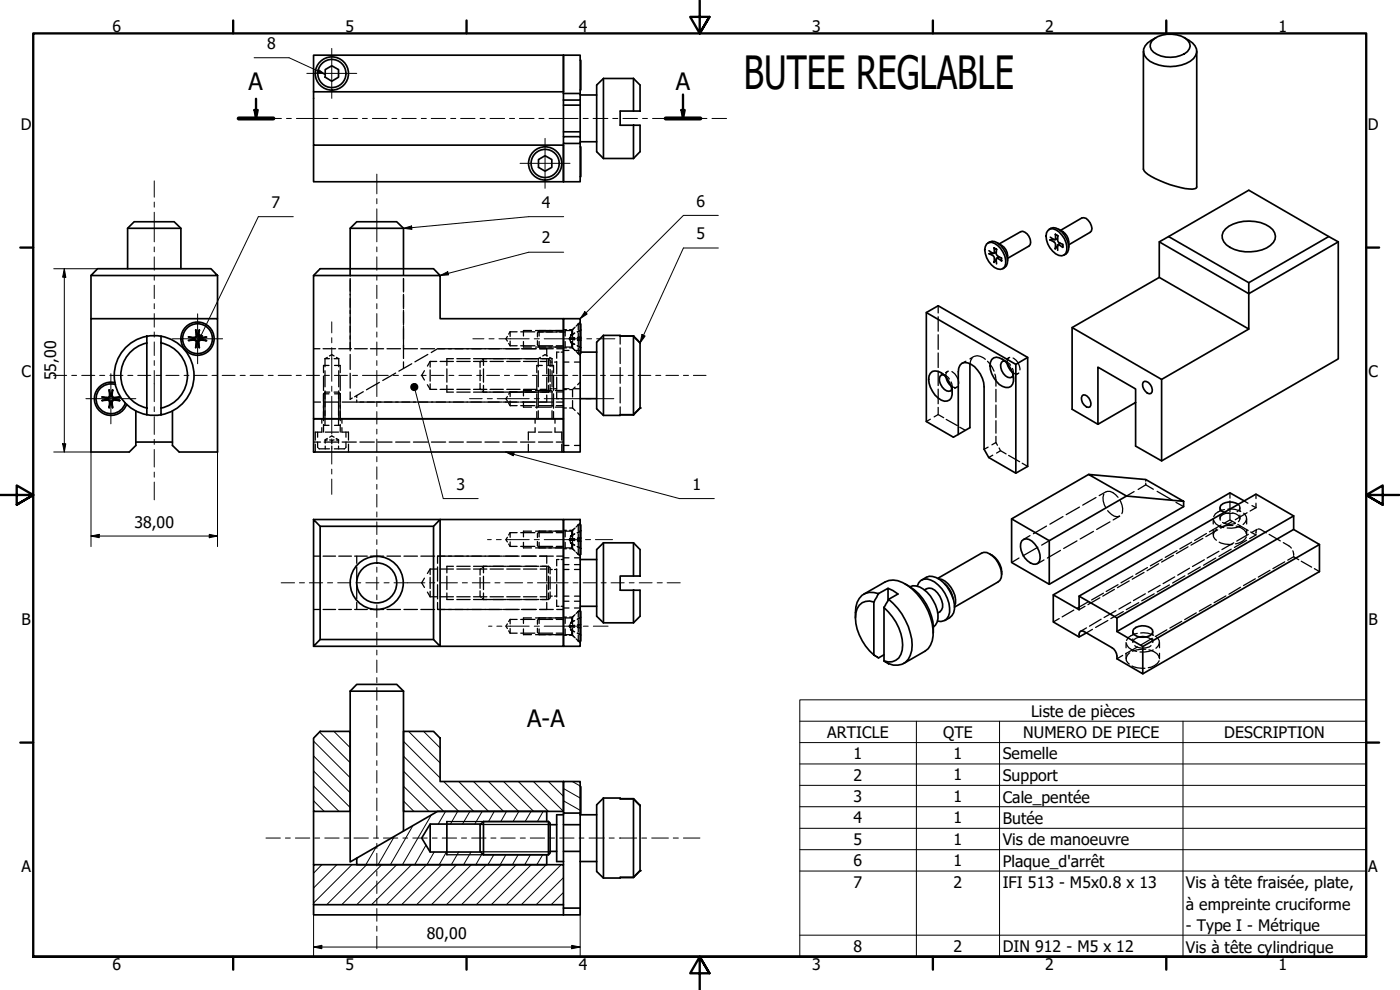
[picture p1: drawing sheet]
<svg xmlns="http://www.w3.org/2000/svg" width="420mm" height="297mm" viewBox="0 0 420 297" stroke-linecap="round" stroke-linejoin="round" font-family="sans-serif">
<!-- layer: Hatch (ISO) -->
<g fill="none" stroke="#000" stroke-width=".3">
<path d="M95.9 219.6l9.2 9.2M100.2 219.4l4.9 4.9M104.7 219.4l.4 .5M122.6 219.4l9.5 9.5M127.1 219.4l5 5M94.1 235.8l7.6 7.6M94.1 231.3l11 11M94.1 226.8l11 11.1M94.1 222.4l11 10.9M121.1 235.9l7.6 7.5M121.1 231.4l12.1 12M121.1 226.9l16.6 16.5"/>
<path d="M121.1 222.4l11 11M133.2 234.5l9 8.9M137.7 234.5l8.9 8.9M142.1 234.5l9 8.9M146.6 234.5l9 8.9M151.1 234.5l9 8.9M155.6 234.5l9 8.9M160.1 234.5l9 8.9M164.6 234.5l4.5 4.4M169.1 234.5h.1M169.1 236.6l5 2.8M171.8 234.5l2.3 1.3"/>
<path d="M94.1 240.3l3.2 3.1M96.6 259.4l-2.5 2.6M101.1 259.4l-7 7M105.6 259.4l-11.5 11.5M107.4 257.3l-.3 .5M110 259.4l-12 12M112.9 254.1l-3.1 5.3M114.6 259.4l-12 12M118.4 250.9l-4.9 8.5M119.1 259.4l-12 12M121.1 240.3l3.1 3.1M123.5 259.4l-12 12"/>
<path d="M123.9 247.8l-6.7 11.6M127.8 253.6l-3.3 5.8M128 259.4l-12 12M129.4 244.6l-8.6 14.8M130.3 255.6l-2.2 3.8M132.5 259.4l-12 12M133.7 243.4l-2.2 3.9M134 255.6l-2.2 3.8M137 259.4l-12 12M137.4 243.4l-2.2 3.9M137.7 255.6l-2.3 3.8M141 243.4l-2.2 3.9"/>
<path d="M141.4 255.6l-2.3 3.8M141.5 259.4l-12 12M144.7 243.4l-2.2 3.9M144.7 256.1l-1.9 3.3M146 259.4l-12 12M148.2 256.5l-1.8 2.9M148.3 243.4l-1.7 3.1M150.5 259.4l-12 12M151.8 256.5l-1.7 2.9M152 243.4l-1.7 3.1M154.9 259.4l-12 12M155.5 256.5l-1.7 2.9"/>
<path d="M155.7 243.4l-1.7 3.1M159.2 256.5l-1.7 2.9M159.4 243.4l-1.8 3.1M159.4 259.4l-12 12M162.9 256.5l-1.8 2.9M163 243.4l-1.7 3.1M164 259.4l-12 12M168.4 259.4l-11.9 12M169.1 243.9l.1 .1M169.1 240.3l5 2.8M169.1 267.8l-3.7 3.6M169.1 263.3l-8.2 8.1"/>
</g>
<!-- layer: Hidden (ISO) -->
<g fill="none" stroke="#000" stroke-width=".38">
<path d="M105.1 80.6v2.3M105.1 83.6v21.7M121.1 80.6v2.1M121.1 83.6v4M121.1 88.3v4.3M121.1 93.1v4.5M121.1 97.9v4.7M153.1 99.6v1.4M153.1 99.6l-.4 .7M153.1 99.6h2.1M156.3 99.6h4.2M159.5 99.2h-2.4v1.6"/>
<path d="M160.7 99.2h8.4M161.4 99.6h1.7M161.5 99.6l-.2 .3v1.2M161.6 99.6h4.3M161.6 99.4l.2-.2v1.6M163.9 99.6h3.2M166.9 99.6h2.2M168 99.6h1.6M169.1 98.9h.9M170.9 98.9h.9M171.6 99.2h-2v1.6M171.6 99.2v1.6"/>
<path d="M171.8 98.9v2.2M172.2 98.5l-.6 .7M172.3 100l-.9 .4-.2 .5 .2-.4M172.5 99.9l-.9 .5M172.5 100l-.9 .4M172.6 98.2l-.8 .7M173.5 99.9v3.5M173.7 97.2h-.2v1.8M173.9 97.2h.2M174.1 96.6l-1.2 1.2M174.2 99.1l-1 .5M174.2 99v.1"/>
<path d="M174.2 99.1l-.9 .5M174.2 99h.1M174.3 98.9l-.1 .1M281.6 91.7v2.2M281.6 95v4.4M94.1 104.6h1.9M97 104.6h3.7M97.1 112.8v4.3M97.1 118.2v8M97.1 118.2h1.6M97.3 118l-.2 .2M97.5 107.6h1.4"/>
<path d="M97.5 107.6v2.4M97.5 111.2v4.9M97.5 117.3v10.3M98.2 107.2l-.7 .4M98.7 109.7h-1.6v2.1M98.9 106.8l.7-.4 .7 .4M98.9 117.7h-1.3l-.2 .1M100.3 117.7h1.3l.2 .1M100.3 107.6h1.4M100.4 109.7h1.7v2.1M100.4 118.2h1.7M101 107.2l.7 .4"/>
<path d="M101.6 117.7v2M101.7 107.6v2.4M101.7 111.2v4.9M101.7 117.3v4.7M101.7 104.6h3.8M101.9 118l.2 .2M102.1 112.8v4.3M102.1 118.2v8M105.1 106.3v4.6M105.1 112v4.4M105.1 117.6v2.2l.6-.4M106.4 104.6h3.8"/>
<path d="M107.1 118.7l-.7 .3M109 117.5l-1.9 1.2v.6M111.2 104.6h3.9M113.9 114.7l-3.9 2.3M116.1 104.6h4.1M118.7 111.9l-3.8 2.3M121.1 102.7v4.9M121.1 108.6v1.9M121.2 104.6h4.1M123.6 109.1l-3.9 2.3M126.3 104.6h4.1M127.4 111.2l-.8 1.4 .8 1.4"/>
<path d="M128.3 115.4l.8 1.4M128.4 106.3l-3.9 2.3M129.1 108.4v1.8M129.1 111v3.3M129.1 115.2v1.6M129.1 108.4l-.8 1.4M129.1 108.4h2M129.1 116.8h2M131.4 104.6h19.3M132.1 108.4h4M132.1 116.8h4M133.5 104.6h-2.2l-1.9 1.2"/>
<path d="M134.1 115.6v2.1h2M134.1 110.7v4M136.1 107.6h-2v2.1M137.1 107.6h4M137.1 108.4h4M137.1 116.8h4M137.1 117.7h4M142.1 107.6h9.8M142.1 108.4h4M142.1 116.8h4M142.1 117.7h9.8M144.1 111v3.2"/>
<path d="M144.1 115v1.6l.3 .4M144.4 108.3l-.3 .3v1.6M144.8 108l.3-.4v2.1M145.1 110.7v4M145.1 115.6v2.1l-.3-.4M147.1 108.4h4M147.1 116.8h4M151 104.6h4.8M152.1 107.6h4.7M152.1 108.4h4M152.1 116.8h4M152.1 117.7h4.7"/>
<path d="M152.3 101l-.5 .6 .5 .7M152.3 119l-.5 .6 .5 .7M152.7 103l.4 .7M153.1 102.3v1.4M153.1 117.6v1.4M153.1 103.7h2.1M153.1 117.6l-.4 .7M153.1 117.6h2.1M156.3 103.7h4.2M156.3 117.6h4.2M156.5 104.6h4.5M157.1 107.6h4.6"/>
<path d="M157.1 102.5v1.6h2.4M157.1 108.4h4M157.1 116.8h4M157.1 117.7h4.6M159.5 117.1h-2.4v1.7M160.7 104.1h8.4M160.7 117.1h4.8M161.1 112.8v4.3M161.1 118.2v4.3M161.3 102.2v1.2l.2 .3M161.5 111.2v4.9M161.5 117.3v4.7"/>
<path d="M161.6 103.7h4.3M161.6 117.6h4.3M161.8 102.5v1.6l-.2-.2M161.9 104.6h2.2v2.2M162 104.6h4.1M162.1 107.6h2.9M162.1 108.4h2M162.1 116.8h2M162.1 117.7h2.5M162.2 107.2l-.7 .4v2.4M162.8 109.7h-1.7v2.1M162.9 106.8l.7-.4 .7 .4"/>
<path d="M164.1 118.5v2.1h-2.1M164.1 107.9v4.2M164.1 113.2v4.3M164.4 109.7h1.7v2.1M164.6 110.7v4M164.6 115.6v2.1M164.8 107.8l-.2-.2v2.1M164.8 117.5l-.2 .2M164.9 108l.2 .1v1.9M165 107.2l.7 .4M165.1 110.9v3.6M165.1 115.4v1.7l-.2 .2"/>
<path d="M165.1 108.6h.6M165.1 116.6h.6M165.3 107.6h.4M165.7 107.6v2.4M165.7 111.2v4.9M165.7 117.3v4.7M166.1 112.8v4.3M166.1 118.2v4.3M166.4 108.6h.7M166.4 116.6h.7M166.7 117.1h2.4M166.9 103.7h2.2"/>
<path d="M166.9 117.6h2.2M167.1 104.6h2M167.1 108.4v3.8M167.1 113.1v3.7M167.1 117.8v1.8h.7M167.8 105.6h-.7v1.9M168.4 105.6h.7M168.4 119.6h.7M169.1 108.6h1.7M169.1 116.6h1.7M169.1 105.1h1.7M169.1 104.4h.9"/>
<path d="M169.1 116.9h.9M169.6 102.5v1.6h2M170.9 104.4h.9M170.9 116.9h.9M171 101.3l-.2 .3 .2 .4M171.1 101.9l.3-.1zM171.1 101.3l.3 .2zM171.2 102.4l.2 .4zM171.5 102.9h.1M171.4 101.5h.1M171.4 101.8h.1M171.4 101.5v.1"/>
<path d="M171.4 101.7v.1M171.4 102.8l.9 .5M171.4 101.8h1M171.5 100.4h.1M171.6 102.9l.9 .4M171.6 101.8l.9 .1M171.6 102.5v1.6M171.6 104.1l.6 .7M171.8 102.2v2.2M171.8 116.9v2.2M171.8 104.4l.8 .7M172.3 101.4l-.9 .1"/>
<path d="M172.4 108.6h1.7M172.4 116.6h1.7M172.4 105.1h1.7M172.4 101.5h-1M172.5 101.4l-.9 .1M172.6 116.1l-.8 .8M172.9 105.5l1.2 1.2M173.2 103.7l1 .5M173.3 103.7l.9 .5M173.3 102l.9 .2M173.4 102h.9M173.5 104.3v1.8h.3"/>
<path d="M174.1 114.7l-.7 .7M174.2 101.1h.1M174.2 102.2h.1M174.2 101.1l-.9 .2M174.2 104.2v.1M174.2 104.3h.1M174.2 104.3l.1 .1M174.3 101.1h-.1M174.3 105.6v.2M174.3 106l-.2 .1M174.3 101.3h-.9M186.1 100.8v2.4"/>
<path d="M186.1 104.4v4.7M186.1 110.3v4.7M186.1 116.2v4.7M281.6 100.4v4.4M281.6 105.9v4.4M281.6 111.4v4.3M281.6 116.8v4.3M282.3 111.7l.5 .4M283.1 112.4l.8 .3 1 1M283.1 112.2l-.7 .3M283.3 112.4l.5 .3M284.4 111.4l-.6 .4"/>
<path d="M284.6 111.4l-.5 .3-.3 .6 .1 .8M285.4 115.7l1.4 .6 .5-.3M285.4 114.6l.4 1.4-.1 .8M285.7 111.5a4.4 4.4 0 0 1 2 3.5M285.8 116.1v.5M285.8 117.3v.6M285.9 117l-.7 .3M287.1 116.2l-.6 .4M289.9 108.4l-1.2 .6M291.7 107.5l-.6 1.6M292.2 107l-1.1 .7M292.4 106.9a3.4 3.4 0 0 1 3.3 .9"/>
<path d="M296.4 108.4l1.4 1.9 .5 1.1M298.6 112.3l.3 1.7v1.9M298.9 116.8v3.8M300.7 107.7l.5 .3M301.5 108.1l-.6 .3M301.6 108.3l.7 .3 1 1M301.7 108.3l.6 .3M302.8 107.3l-.7 .4M303 107.2a1.45 1.45 0 0 0-.7 1.9M303.8 111.7a1.43 1.43 0 0 0 2 .2M303.8 110.5l.4 1.4-.2 .8M304 107.4a3.8 3.8 0 0 1 2.1 3.6"/>
<path d="M304.2 111.9v.7M304.2 113.2v.6M304.2 112.8l-.6 .4M305.6 112.1l-.7 .3M94.1 132.6h2.1M94.1 120.6h2.1M94.6 133.3v2.3M95.3 132.6l.1 1.8M95.3 129.7v1.5M95.6 134.5l3.3 .2M96.6 128.3v1.4h-2v2.4M96.6 125.7v1.3"/>
<path d="M97.1 127.4v2.3M97.1 127.6h1.6M97.3 132.6h4.3M97.3 120.6h4.3v4M97.6 132.1h.1M97.6 131.9h.1M97.6 129.7h4M97.6 132.1v.9M97.6 133.8v.9M98.2 132l-.6 .1M98.2 131.6l-.6 .3M98.9 132l.7 .1"/>
<path d="M98.9 131.2l.7-.4 .7 .4M99.6 132.1v.9M99.6 133.8v.9M100.3 132l-.7 .1M100.4 127.6h1.7M100.9 132l.7 .1M100.9 131.6l.7 .3M101.6 132h.1M101.6 132.1h.1M101.6 125.7v1.9M101.6 132.1v.9M101.6 133.8v.9"/>
<path d="M101.7 123.2v2.5M102.1 127.4v2.3M102.6 128.3v1.4h2v2.4M102.6 125.7v1.3M102.7 132.6h4.2M102.7 120.6h4.2M103.6 134.5l-3.3 .2M103.8 132.6v1.8M103.8 129.7v1.5M104.6 133.3v2.3M107.1 120v.6h38.3M108 132.6h4.3"/>
<path d="M113.3 132.6h4.4M118.7 132.6h4.3M124.1 132.6h4.3M129.5 132.6h4.2M134.8 132.6h4.3M140.1 132.6h4.4M145.5 132.6h4.3M145.5 120.6h5.1M150.9 132.6h4.2M150.9 120.6h4.9M152.7 121l.4 .7M153.1 120.3v1.4"/>
<path d="M153.1 121.7h2.1M156.2 132.6h4.3M156.2 120.6h4.8M156.3 121.7h4.2M157.1 120.5v1.7h2.4M158.6 133.3v2.3M160.6 128.3v1.4h-2v2.4M160.6 125.7v1.3M160.7 122.2h4.8M161.1 123.5v2.2M161.5 123.2v2.5M161.6 129.7h4"/>
<path d="M161.6 132.6h4.3M161.6 120.6h4.3M161.6 121.7h4.3M165.7 123.2v2.5M166.1 123.5v2.2M166.6 128.3v1.4h2v2.4M166.6 125.7v1.3M166.7 122.2h2.4M166.9 132.6h2.2M166.9 120.6h2.2M166.9 121.7h2.2M168.6 133.3v2.3"/>
<path d="M169.1 133.7h1.7M169.1 122.4h.9M170.9 122.4h.9M171.8 120.2v2.2M171.8 122.4l.8 .8M172.4 133.7h1.7M173.4 123.9l.7 .7M186.1 122.1v2.3M279.2 125.8l-1.2 .7M281.6 122.2v2.2l-1.2 .7M281.6 124.4l1.6 .9M284 125.8l3.3 1.9"/>
<path d="M288 128.2l1.7 .9M296.5 134.2l-1.2 .6M297.7 133.5l1.2-.7 .4 .8M297.9 136.6l-1.2 .7M298.9 121.5v3.8M298.9 126.2v3.8M298.9 130.9v1.9M299.8 134.4l.5 .8-1.2 .7M300.3 135.2l1.6 1M302.7 136.6l3.3 1.9M306.8 139l1.6 .9M153.1 159.8v1.4"/>
<path d="M153.1 159.8l-.4 .7M153.1 159.8h2.1M156.3 159.8h4.2M159.5 159.4h-2.4v1.7M160.7 159.4h8.4M161.5 159.9l-.2 .2v1.2M161.6 159.6l.2-.2v1.7M161.6 159.8h4.3M166.9 159.8h2.2M169.1 159.1h.9M170.9 159.1h.9M171.6 159.4v1.7"/>
<path d="M171.6 159.4h-2v1.7M171.8 159.1v2.2M172.2 158.7l-.6 .7M172.6 158.4l-.8 .7M173.7 157.5h-.2v1.7M173.9 157.5h.2M174.1 156.9l-1.2 1.2M174.2 159.4h.1M174.2 159.4l-.9 .4M174.2 159.3v.1M174.2 159.4l-1 .4M174.2 159.3h.1"/>
<path d="M174.3 159.2h-.1M314.1 157.8l-4 2.3M319 155l-3.9 2.3M324 152.1l-4 2.3M328.2 159.4l-4 2.3M328.9 149.3l-4 2.3M331.3 148.3a4 4 0 0 0 .6 4M331.9 147.6l-2 1.1M332 147.6a2.49 2.49 0 0 1 2.8 .8l.7 .8M332.4 153.2a4.4 4.4 0 0 0 2.9 1.9l.7-.2M333.1 156.6l-4 2.3M336 154.9l-1.9 1.1"/>
<path d="M336.1 150.1a4.8 4.8 0 0 1 .6 4M340.4 147.5l-2.3 1.3M343.9 143.9v.5M343.9 145v.5M343.9 145.5l2.2 1.3M343.9 145.5l-2.3 1.4M347.3 147.4l4.5 2.6M352.9 150.7l2.3 1.3M364.1 155.6v1.6M364.1 158.9v1.6M364.2 156a3.3 3.3 0 0 0 3.1 2.3M365.2 158.7a1.95 1.95 0 0 0-.1 3.4"/>
<path d="M365.4 159l-3.5 2M366.1 152.3v1.1M366.1 154.5v1.1M366.5 157.5l-3.5 2.1M366.9 156.8a4.6 4.6 0 0 0 3.9 .2M367.4 153.7l1 .3h1.6M367.5 152.9a4.4 4.4 0 0 0-3.3 2.1M368.5 152.8a6.2 6.2 0 0 1 3.9 .7M368.9 153.9a2.96 2.96 0 0 0-2.8 1.5l.1 .7M369.1 147.9v1.6M369.1 150.3v3.3M369.1 154.4v1.6"/>
<path d="M369.8 156.4l-3.5 2.1M370 153.9a1.8 1.8 0 0 1 1.9 2.4l-.2 .2M370 157.7l-2.7 .1-1.2 .4M370.7 156.9l-1.6-.9-1.8 1M371 157.8a3.9 3.9 0 0 1 3 2.3M371.5 157.3l3.1 1.9M371.6 151.3a1.27 1.27 0 0 1-.3 2.2M372.1 152.3v1.1M372.1 154.5v1.1M372.2 157.8a7 7 0 0 1-3.9 .6M373.3 154a1.98 1.98 0 0 1-.2 3.3M373.4 150.3l1.1 .7"/>
<path d="M374.1 155.6v1.6M374.1 158.9v1.6M374.3 153.8l-3.6 2.1M375.3 159.6l1.6 .9M375.7 151.7l1.2 .6M376.9 148.3v1.3M376.9 151v1.3M376.9 152.3l-1.7 1M377.1 159.1l-.2 .8M377.3 158.8l-1.8 1M377.6 158.7l.7 .2 1.7 1M94.1 166.9h1.9"/>
<path d="M97 166.9h3.7M101.7 166.9h3.8M106.4 166.9h3.8M107.1 166.9v2.1M107.1 170.1v4.3M107.1 175.4v4.3M111.2 166.9h3.9M116.1 166.9h4.1M121.2 166.9h4.1M126.3 166.9h4.1M127.4 173.5l-.8 1.4 .8 1.4M128.3 177.7l.8 1.4"/>
<path d="M129.1 170.7v1.7M129.1 173.2v3.4M129.1 177.4v1.7M129.1 170.7l-.8 1.4M129.1 170.7h2M129.1 179.1h2M131.3 170.1v4.3M131.3 175.4v4.3M132.1 170.7h4M132.1 179.1h4M134.1 172.9v4M134.1 177.9v2h2"/>
<path d="M136.1 169.9h-2v2M137.1 170.7h4M137.1 179.1h4M137.1 169.9h4M137.1 179.9h4M142.1 170.7h4M142.1 179.1h4M142.1 169.9h9.8M142.1 179.9h9.8M144.1 173.3v3.2M144.1 177.3v1.6l.3 .3M144.4 170.5l-.3 .4v1.6"/>
<path d="M144.8 170.2l.3-.3v2M145.1 172.9v4M145.1 177.9v2l-.3-.3M147.1 170.7h4M147.1 179.1h4M150.7 166.9h-19.4v2.1M151 166.9h4.8M152.1 170.7h4M152.1 179.1h4M152.1 169.9h4.7M152.1 179.9h4.7M152.3 161.2l-.5 .7 .5 .7"/>
<path d="M152.7 163.2l.4 .7M153.1 162.6v1.3M153.1 163.9h2.1M156.3 163.9h4.2M156.5 166.9h4.5M157.1 162.7v1.7h2.4M157.1 170.7h4M157.1 179.1h4M157.1 169.9h4.6M157.1 179.9h4.6M160.7 164.4h8.4M161.3 162.5v1.2l.2 .2"/>
<path d="M161.6 163.9h4.3M161.8 162.7v1.7l-.2-.3M161.9 166.9h4.2M162.1 170.7h2M162.1 179.1h2M162.1 169.9h2.5M162.1 179.9h2.5M164.1 166.9v2.1M164.1 170.1v4.3M164.1 175.4v4.3M164.6 169.9v2M164.6 172.9v4"/>
<path d="M164.6 177.9v2M164.6 169.9l.2 .1M164.8 179.8l-.2 .1M164.9 170.2l.2 .2v1.8M165.1 173.1v3.6M165.1 177.6v1.8l-.2 .2M165.1 170.9h.6M165.1 178.9h.6M166.4 170.9h.7M166.4 178.9h.7M166.9 163.9h2.2M167.1 170.7v3.7"/>
<path d="M167.1 175.4v3.7M167.1 166.9h2M167.8 167.9h-.7v1.9M168.4 167.9h.7M169.1 170.9h1.7M169.1 178.9h1.7M169.1 167.4h1.7M169.1 169.4h1.7M169.1 164.6h.9M169.6 162.7v1.7h2M171 161.5l-.2 .4 .2 .4M171.1 161.5l.3 .3"/>
<path d="M171.2 162.7l.2 .4zM171.2 162.1l.2-.1-.3 .3zM171.4 161.8h.1M171.4 162h.1M171.5 160.7h.1M171.5 163.1h.1M171.4 160.7l-.2 .4zM171.4 161.8v.2M171.4 163.1l.9 .4M171.4 162l1 .1M171.5 161.7l-.1 .1M171.6 162l.9 .2"/>
<path d="M171.6 163.1l.9 .5M171.6 162.7v1.7M171.6 164.4l1 1M171.8 162.4v2.2h-.9M172.3 160.3l-.9 .4M172.4 170.9h1.7M172.4 178.9h1.7M172.4 167.4h1.7M172.4 169.4h1.7M172.4 161.7l-1 .1M172.5 161.6l-.9 .1h.9M172.5 160.2l-.9 .4"/>
<path d="M172.9 165.7l.6 .7M173.2 164l1 .5M173.3 162.3l.9 .1M173.3 164l.9 .4M173.4 166.2l.7 .7M173.4 162.2l.9 .1-.9-.1M173.5 160.1v3.6M173.5 164.6v1.8M173.5 166.4h.2M173.9 166.4h.2M174.2 161.4h.1M174.2 162.4h.1"/>
<path d="M174.2 164.4v.1M174.2 161.4l-.9 .1M174.2 164.5h.1M174.2 161.3h.1M174.2 164.6h.1M174.3 161.5l-.9 .1M305.8 167.4l-2.2 1.4M309.1 160.7l-2 1.1M311.5 164.2l-4.5 2.6M313.3 168l-2 1.1M314.9 162.2l-2.3 1.4M318.3 165.1l-4 2.3"/>
<path d="M323.2 162.3l-4 2.3M330.1 179.4l-3.6 2M331.2 178l-3.6 2M334.5 176.8l-3.5 2.1M335.5 175.4l-3.5 2.1M338.9 174.3l-3.6 2M340 172.8l-3.6 2.1M343.3 171.8l-3.5 2M343.7 178.2l-3.5 2M344.4 170.3l-3.5 2M346.4 178.2l-3.8 2.1M347.7 169.1l-3.5 2.1"/>
<path d="M348.2 175.6l-3.6 2.1M348.8 167.8l-3.6 2M351 175.5l-3.7 2.1M352.2 166.6l-3.6 2M352.6 173.1l-3.5 2M353.3 165.2l-3.6 2M355.6 172.8l-3.7 2.1M356.6 164.1l-3.5 2M357 170.5l-3.6 2.1M357.6 162.7l-3.5 2M360.2 170.1l-3.6 2.2M361 161.5l-3.6 2.1"/>
<path d="M361.4 167.9l-3.5 2.1M362.1 160.1l-3.6 2.1M364.9 167.4l-3.7 2.2M365.8 165.4l-3.5 2M365.9 162.7a7.6 7.6 0 0 0 3.9 .7M367.9 178.8l-3.5 2M369.5 164.8l-3.7 2.1M370.3 162.9l-3.6 2M372.3 176.2l-3.5 2.1M374 161.1a3.5 3.5 0 0 1-3.2 2.1M374.1 162.1l-3.6 2.2M374.6 160.3l-3.4 2.1"/>
<path d="M376.7 173.7l-3.5 2M376.9 160.3v.2l-1.9 1.1M380.9 160.3l3.3 2M381.1 171.1l-3.5 2.1M385.1 162.8l2.4 1.7M385.6 168.6l-3.6 2M388 165.3l.2 1.2M388.2 166.7v.4M388.2 167.1l-1.7 1M388.2 167.1l1.6 .8M390.5 168.4l3.1 1.8M394.5 170.6l1.5 .9"/>
<path d="M94.1 182.9h1.9M97 182.9h3.7M101.7 182.9h3.8M106.4 182.9h3.8M107.1 180.8v2.1M111.2 182.9h3.9M116.1 182.9h4.1M121.2 182.9h4.1M126.3 182.9h4.1M131.3 180.8v2.1h2.2M131.4 182.9h19.3M151 182.9h4.8"/>
<path d="M152.3 187.2l-.5 .7 .5 .7M152.7 189.3l.4 .7M153.1 185.9v1.3M153.1 188.6v1.4M153.1 185.9l-.4 .6M153.1 185.9h2.1M153.1 190h2.1M156.3 185.9h4.2M156.3 190h4.2M156.5 182.9h4.5M157.1 188.7v1.7h2.4M159.5 185.4h-2.4v1.7"/>
<path d="M160.7 185.4h8.4M160.7 190.4h8.4M161.3 188.5v1.2l.2 .2M161.5 185.9l-.2 .2v1.2M161.6 185.6l.2-.2v1.7M161.6 185.9h4.3M161.6 190h4.3M161.8 188.7v1.7l-.2-.2M161.9 182.9h4.2M164.1 180.8v2.1M166.9 185.9h2.2M166.9 190h2.2"/>
<path d="M167.1 180v1.9h.7M167.1 182.9h2M168.4 181.9h.7M169.1 182.4h1.7M169.1 180.4h1.7M169.1 185.2h.9M169.1 190.6h.9M169.6 188.7v1.7h2M170.9 185.2h.9v2.2M171 187.5l-.2 .4 .2 .4M171.1 187.5l.3 .3M171.2 188.7l.2 .4z"/>
<path d="M171.4 188h.1M171.4 187.8h.1M171.4 189.1h.1M171.4 188l-.3 .3M171.4 186.7l-.2 .4zM171.4 187.9v.1M171.4 189.1l.9 .4M171.4 188l1 .1M171.5 186.7h-.1M171.6 188.1h.9M171.6 189.2l.9 .4M171.6 185.4v1.7"/>
<path d="M171.6 188.7v1.7M171.6 185.4h-2v1.7M171.6 190.4l1 1M171.8 188.5v2.1h-.9M172.3 186.2l-.9 .5M172.4 182.4h1.7M172.4 180.4h1.7M172.4 187.7l-1 .1M172.5 186.2l-.9 .5M172.5 187.6l-.9 .2M172.6 184.4l-1 1M172.9 191.7l1.2 1.2"/>
<path d="M173.2 190l1 .4M173.3 188.3l1 .2M173.3 190l.9 .4M173.4 188.2l.9 .1M173.5 186.1v3.6M173.5 190.5v1.8h.2M173.7 183.4h-.2v1.8M173.9 192.3h.2M173.9 183.4h.2M174.1 182.9l-1.2 1.2M174.2 190.4l.1 .1M174.2 190.4h.1"/>
<path d="M174.2 185.3h.1M174.2 185.3l-1 .5M174.2 185.3l-.9 .5M174.2 190.5l.1 .1M174.3 185.2l-.1 .1M174.3 187.4l-1 .1M174.3 185.2h-.1M174.3 187.5l-.9 .1M317.9 185.6l-1.8 1M322.3 183.1l-3.5 2M325.6 181.9l-1.8 1M326.1 188.4l-1.8 1"/>
<path d="M326.7 180.5l-3.5 2M327.9 188.8l-1.9 1.1M330.5 185.8l-3.5 2.1M332.5 186.2l-3.7 2.1M334.9 183.2l-3.6 2.1M336.9 196.6l-1.7 1.1M337.1 183.5l-3.7 2.1M337.9 192.8v1.6M337.9 196v1.7M338.1 193.2a3.3 3.3 0 0 0 3 2.2M339 195.9a1.95 1.95 0 0 0-.1 3.3M339.3 180.7l-3.5 2"/>
<path d="M339.7 199.8a7.6 7.6 0 0 0 3.9 .7M340 189.5v1M340 191.7v1.1M340.6 193.7a4.3 4.3 0 0 0 4.8 0M341.3 190a4.4 4.4 0 0 0-3.2 2.1M341.4 194.1l-3.6 2M341.8 180.8l-3.8 2.1M341.9 191.1a1.87 1.87 0 0 0-1.9 1.5M342.3 189.9a6.2 6.2 0 0 1 3.9 .7M343.9 194.8l-2.8 .2-1.2 .4M344 191.1a2.1 2.1 0 0 1 1.9 1.5M344.8 195a3.9 3.9 0 0 1 3.1 2.3"/>
<path d="M345.8 191.5l-3.5 2.1M345.9 189.5v1M345.9 191.7v1.1M346.1 195a7.6 7.6 0 0 1-4 .6M347.1 191.1a1.98 1.98 0 0 1-.2 3.4M347.9 198.2a3.5 3.5 0 0 1-3.3 2.1M348 192.8v1.6M348 196v1.7M350.2 189l-3.5 2M354.6 186.4l-3.5 2.1M359 183.9l-3.5 2M363.5 181.3l-3.6 2.1"/>
</g>
<g fill="#000">
<circle cx="171.4" cy="100.4" r=".19"/>
<circle cx="171.4" cy="102.8" r=".19"/>
<circle cx="171.4" cy="100.5" r=".19"/>
<circle cx="171.4" cy="101.8" r=".19"/>
<circle cx="190.1" cy="100.8" r=".19"/>
<circle cx="190.1" cy="124.4" r=".19"/>
<circle cx="171.4" cy="163.1" r=".19"/>
<circle cx="171.4" cy="162" r=".19"/>
<circle cx="171.4" cy="160.7" r=".19"/>
<circle cx="171.4" cy="186.7" r=".19"/>
<circle cx="171.4" cy="189.1" r=".19"/>
</g>
<!-- layer: Visible (ISO) -->
<g fill="none" stroke="#000" stroke-width=".51">
<path d="M169.1 16.6h-75v10.9M169.1 16.6h5v11.5M169.1 16.6v24.4M174.1 18.1h.2v8.9h-.2M343.2 15.4v35.4a8.4 8.4 0 0 0 4.9 3.4 23.1 23.1 0 0 0 10.5 2.4l.4-.2 .2-.3v-40.7M345.6 12.4a8.2 8.2 0 0 1 10.9-.2 2.39 2.39 0 0 1-1.1 4 8.4 8.4 0 0 1-9.9-1.3l-.3-.9v-.8zM346.9 11.3a6.2 6.2 0 0 0-3.7 3.4 3.9 3.9 0 0 0 3.2 4.3 11.7 11.7 0 0 0 11.8-1.4 3 3 0 0 0-.3-4.7l-2.5-1.6M94.1 27.5v16h75v11h-75v-11M94.1 27.5h75M97.6 20.9l2-1.2 2 1.2v2.3l-2 1.2-2-1.2zM169.1 28.1h5v1.9h-5M169.1 31.5h5"/>
<path d="M169.1 39.5h5M174.1 30v11M174.1 28.5h5M181.1 23.5l-2 2v20l2 2M181.1 23.5v24M181.1 23.5h9M190.1 33.3h1.9M190.1 23.5l2 2v7.8M190.1 23.5v9.8M190.1 33.3h-4v4.3h4v9.9M190.2 37.6h1.9v7.9l-2 2M161.6 47.9l2-1.2 2 1.2v2.3l-2 1.2-2-1.2z"/>
<path d="M169.1 41h5v2h-5zM169.1 43v11.5h5v-11.5M174.1 44.1h.2v8.9h-.2M174.1 42.5h5M181.1 47.5h9M38.3 68.5h16M105.1 68.5h16M296.1 73.2a2.3 2.3 0 0 1 3.3 .4 6 6 0 0 1 2.2 6.4 2.03 2.03 0 0 1-3.2 .2 6.4 6.4 0 0 1-2.7-6.2zM296.5 72.9a2.31 2.31 0 0 1 3 0 6.8 6.8 0 0 1 2.8 6.1l-.3 .8-1.1 .8M297.7 75.9l-.9 .2 1 .5 .6 .6-.1 1.5 .1-.2M298.9 74.7l.2 .2-.8-.6 .1 1.3-.3 .5-1.3-.9M299 78l-.6 .5"/>
<path d="M299 75.7l-.7 .3M299.1 74.8l-.1 1.5 .6 .6 1 .6M299.2 72.8a4.6 4.6 0 0 1 3.2 5.5M299.8 77.1l-.7 .4M299.8 73.2l6.5-3.7a2.52 2.52 0 0 1 2.9 2.3v1.6l-.4 .4-6.4 3.7M300.5 78.2l-1.2-.7-.3 .1 .1 1.6M300.5 77.4v.6M314.5 69.1a2.3 2.3 0 0 1 3.3 .5 6.1 6.1 0 0 1 2.1 6.3 1.97 1.97 0 0 1-3 .3 6.5 6.5 0 0 1-2.8-6.4zM314.8 68.8a2.31 2.31 0 0 1 3 .1 6.8 6.8 0 0 1 2.9 6l-.3 .8-1.1 .8M315.2 72l1.3 .8 .3 .7-.1 1.2 .7-.7M316.1 71.8l-.9 .2M317.3 70.7l.1 .1-.7-.5 .1 1.2-.3 .4-1.3-.7"/>
<path d="M317.4 71.6l-.8 .3M317.5 70.7l-.1 1.5 .5 .7 1.1 .4-.1 .8 .1-.2M317.6 68.8a4.6 4.6 0 0 1 3.1 5.4M318.1 72.9l-.6 .6M318.3 69.1l6.4-3.7a2.14 2.14 0 0 1 2.5 1.5 2.02 2.02 0 0 1 0 2.8l-6.5 3.8M318.9 74.1l-1.3-.7-.2 .1v1.6M347.9 72.6v10.6l-26.1 15.1v24.5l7.7 4.5M350.7 71l24.1-13.9 26.8 15.5M367.8 68.7a11.5 11.5 0 0 1 14.2 .2 3.1 3.1 0 0 1-.7 4.7 11.8 11.8 0 0 1-13.3-.1 3.1 3.1 0 0 1-.2-4.8zM398.8 71l-24 13.8v3.3l26.8-15.5M401.6 72.6v35.1l-53 30.6-7.8-4.5v-17.1l-11.3-6.5v17.1l11.3-6.5M27.3 82.7v12.9"/>
<path d="M29.3 80.6h34l2 2.1h-38zM38.3 80.6v-12.1l2-2h12l2 2v12.1M59.8 99.2l-.4 1.6 .5 .6 .6 .1M59.8 99.2v-.2l-.1 1.6 .2 .4 .6 .3 1.5-.2-1.4 .4M65.3 82.7v12.9M94.1 82.7l2-2.1h34l2 2.1h-38v43h75v-30.1h-37v-12.9M105.1 80.6v-12.1l2-2h12l2 2v12.1M169.1 95.6h5v40h-5zM174.1 97.2h.2v8.4M278 93.8l26.9 15.5 3.5-2.1M321.8 98.3l26.8 15.5v24.5M347.9 83.2l26.9 15.5v-10.6l-26.9-15.5 2.8-1.6 24.1 13.8"/>
<path d="M374.8 98.7l-26.2 15.1M30.8 119.1h-.2l1.4 .1M30.9 119.2l1.2 .3v.3M32.1 119.8l-1.5 .4 1.4-.1M32.1 119.8l.7 .2 .3 .8M33.1 118.3l-.3-1.3 .1 1.7-.4 .5-.5 .1M33.1 118.3v.2M33.1 118.5l-.2 .7-.7 .3M33.2 118.5h.2M33.4 118.5l.4 .9 .7 .1M33.5 118.4l-.1 .1M33.8 117.1v-.1l-.1 1.7 .4 .5 .4 .1"/>
<path d="M33.8 117.2l-.3 1.1M34.4 119.8h.1a.91 .91 0 0 0-1 1.1M34.5 119.5v.3M34.5 119.5h.1M34.5 119.8l1.2 .3M34.5 114.8a5 5 0 0 0-6 3.5 5 5 0 0 0 3.3 6.1 5 5 0 0 0 6.2-3.1M34.5 119.2l1.4-.1-1.3 .4M34.6 115.4a4.5 4.5 0 0 0-5.6 3 4.5 4.5 0 0 0 3 5.5 4.5 4.5 0 0 0 5.6-3M44.1 102.9a10 10 0 0 0-7.8 9.8 10 10 0 0 0 7.8 9.7M44.1 101v1.9M44.1 102.9v19.5M48.3 102.9a10 10 0 0 1 8 9.8 10 10 0 0 1-8 9.8z"/>
<path d="M48.3 100.8v2M58 101.8l-1.4 .4 1.5-.2 .6 .3 .2 .4-.2 1.6v-.2M58 101.8h.1M58.1 101.8l.8 .3 .2 .6M59.1 100.3l-.4-1.3 .2 1.6-.2 .4-.6 .3-1.5-.2 1.5 .4M59.1 100.4l.3 .1M59.2 100.5l-.3 .7-.8 .3v.2M59.4 102.8h-.3l-.3 1.3M59.4 102.8v.1M59.7 102.9l.1 1.4-.4-1.3M60.4 101.8l-.8 .3-.2 .7M60.4 101.5v.3"/>
<path d="M60.5 101.8l1.5 .4-1.5-.2M60.5 101.5h.1M60.5 102l-.6 .3-.3 .6M174.1 105.6h5M174.1 119.6h5M181.1 100.6l-2 2.1v20l2 1.9M181.1 100.6v24M181.1 100.6l9 .2M190.1 100.8l1.9 2M190.1 100.8v23.6M190.2 101l1.9 1.9M192.1 102.9v19.5l-1.9 2"/>
<path d="M279.2 112a2.41 2.41 0 0 1 3.3-.1 7.4 7.4 0 0 1 3 7.5 2.12 2.12 0 0 1-3 .7 7.6 7.6 0 0 1-3.7-7.3zM283.1 112.4l-.5 .1a2.03 2.03 0 0 0-.3 2.7 2.79 2.79 0 0 0 3 2.1l.4-.5M283.9 113.1a4.2 4.2 0 0 0 1.5 2.6M291.1 109.1v19.2l-5 2.9-8.1-4.7v-32.7l3.6-2.1 26.8 15.5v32.7l-3.5 2.1-8.2-4.7-1.4-2.5v-18.7a8.2 8.2 0 0 0-4.9-7.2 1.98 1.98 0 0 0-2.7 1.6l-.1 19.9M297.6 107.9a2.27 2.27 0 0 1 3.3-.1 7.1 7.1 0 0 1 3 7.4 2.04 2.04 0 0 1-3 .7 7.5 7.5 0 0 1-3.7-7.2zM301.6 108.3l-.7 .1a3.2 3.2 0 0 0 1.6 4.8l.6 .1 .6-.2 .3-.4M302.3 109.1l.5 1.4 1 1.2M304.9 109.3v32.7M324.7 118.8l.4-.3a2.55 2.55 0 0 1 2 3.6 2.38 2.38 0 0 1-2.4-3.3zM343.1 114.7a1.5 1.5 0 0 1 2.1 .7 2.03 2.03 0 0 1 .2 2.6 1.78 1.78 0 0 1-2.1-1.2l-.3-.8zM32 120l.5 .1 .4 .5-.1 1.8v-.2M33.1 120.8l-.3 1.3"/>
<path d="M33.2 120.8h.2M34.5 120l-.4 .1-.4 .5 .1 1.8-.3-1.4M34.5 120.1h1.3M40.8 123.3v10.4l-2 1.9h-11.5v-40h38v40h-11.5l-2-1.9v-10.4M40.8 132.6h11M44.1 122.5v1.9M48.3 122.4v2M94.1 125.7h75v9.9h-75zM190.1 124.4l-9 .2M192 122.5l-1.9 1.9M94.1 155.9l2 2v34l-2 2zM94.1 155.9h38l-2 2h-34"/>
<path d="M130.1 157.9v34l2 2v-38h37v38h-75M169.1 155.9h5v38h-5zM174.1 157.5h.2v8.9h-.2M303.6 155.7v13.1l11.3 6.5v-13.1M326.7 142.4l-23.1 13.3 11.3 6.5 23.2-13.4M355.2 150.4l-17.1-1.6-11.4-6.4 17.2 1.5 11.3 6.5v1.6l-40.3 23.3M371.6 151.3a4.4 4.4 0 0 0-5.2 .3l-.3 .6 .1 .6 .4 .5 .8 .4M373.4 150.3l-4.3-2.4-53 30.6M388.2 158.9l7.8 4.5-53 30.6M388.2 154.8v4.1l-53 30.6M388.2 154.8l-11.3-6.5-53.1 30.6M388.2 154.8l-53 30.6"/>
<path d="M174.1 167.9h5M181.1 162.9l-2 2v20l2 2M181.1 162.9v24M181.1 162.9h9M190.1 172.8h1.9M190.1 172.8h-4v4.3h4v9.8M190.1 162.9l2 2v7.9M190.1 162.9v9.9M190.2 177.1h1.9v7.8l-2 2M259.2 178.3l6.4-3.7a6.2 6.2 0 0 1 6.8 1 18.6 18.6 0 0 1 7.6 15.1 5.8 5.8 0 0 1-2.4 4.7l-6.4 3.7M263.6 178.2l-1.3 2.4M266.5 176.5l1.5 .7 1.5 1-2.8 1.6"/>
<path d="M266.7 179.8a19.5 19.5 0 0 1 7 13.7 6.1 6.1 0 0 1-3 5.8l-2.6 .3-1.4-.5M266.7 179.8l-1.4 2.4M271.6 175.2a15.7 15.7 0 0 1 8.5 14.7M273.1 176.1a4.4 4.4 0 0 1 5.1 1.6 10.1 10.1 0 0 1 3 9l-1.1 1.4M275.3 175.9a2.71 2.71 0 0 1 4-1.9 10.3 10.3 0 0 1 5.7 9.8 2.81 2.81 0 0 1-3.6 2.6M276.6 174a4.5 4.5 0 0 1 6.5 .8 11.2 11.2 0 0 1 3.3 7.9 4 4 0 0 1-2.8 3.5M277.4 177a2.56 2.56 0 0 1 4 .9 6.4 6.4 0 0 1 1.5 4.3l-.3 .8-1.2 .9M281.4 173.5l13.2-7.5a2.82 2.82 0 0 1 3.3 .9 7.5 7.5 0 0 1 2.6 6.4l-.4 .8-.6 .5-13.1 7.6M281.7 173.7a7.1 7.1 0 0 1 5.1 7.3l-.4 .8M283.5 175.1a8 8 0 0 1 2.6 4.5M297.1 166.2a6.4 6.4 0 0 1 3.5 6.1M306.6 162.3a2.06 2.06 0 0 1 3.1 .1 6 6 0 0 1 2.3 5.9 1.72 1.72 0 0 1-2.8 .6 5.7 5.7 0 0 1-2.6-6.6z"/>
<path d="M396 163.4v8.1l-53 30.7M96.1 191.9h34M174.1 183.4h.2v8.9h-.2M174.1 181.9h5M181.1 186.9h9M257.9 181.6a3.9 3.9 0 0 1 4.4-1v15.9a15 15 0 0 1-5.4-12.6l.3-1.3zM265.3 182.3a15.1 15.1 0 0 1 5.5 12.8 3.9 3.9 0 0 1-5.5 3.2zM265.3 196.5l-1.6 .9-1.4-.8M265.3 198.3l1.3 .8M266.5 180.2v-3.7l-2.8 1.6a4.8 4.8 0 0 0-6.8 4.1l-.2 3.2M335.2 189.5l7.8 4.5v8.2l-7.8-4.5a3.4 3.4 0 0 0-1.4-3.3l-9.1-5.1-.7 .4-.2 1.4 2.2-1.2M335.2 189.5v-4.1l-11.4-6.5v4l-7.7-4.4v8.1l7.7 4.5"/>
<path d="M340.2 188.8a4.1 4.1 0 0 1 5.7 .2 1.67 1.67 0 0 1-1.7 2.1 3.9 3.9 0 0 1-4.2-1.2v-.6zM341.9 191.1h2.1M96.1 219.4h9v24h-11v-21.9zM105.1 207.4l2-2.1h12l2 2.1M105.1 207.4v51.2l16-9.2v-42M105.1 207.4h16M121.1 219.4h9l2 2.1v13h37v8.9h-48zM169.1 234.5h5v9.5h-5zM174.1 236h.2v8.5M181.1 239.4l9 .3v23.6M181.1 239.4l-2 2.1v20l2 1.9M181.1 239.4v24"/>
<path d="M186.1 239.6h4l1.9 2M190.2 239.8l1.9 1.9M94.1 259.4h75v12h-75zM94.1 243.4v16M129.1 247.3v8.3M134.1 246.5v10M144.3 247.3h-15.2l-2.5 4.1 2.5 4.2h15.2M145.1 246.5v10M145.1 246.5l-1 .9v8l1 1.1M145.1 246.5h19.5M145.1 256.5h19.5M164.1 256.5v2.9h-57v-1.9"/>
<path d="M164.1 246.5v-3.1h-32.8l-10.2 6M164.6 246.5l.5 .4v9.1l-.5 .5M164.6 246.5v10M165.1 247.4h2M165.1 255.4h2M169.1 244v15.4M169.1 244.5h-2v14h2M169.1 247.4h5M169.1 255.4h5M174.1 244v28.5M174.1 244.5h5M174.1 258.5h5"/>
<path d="M192.1 241.7v19.5l-1.9 2M94.1 271.4v3.1h75M169.1 272.5h5v2h-5M169.1 271.4v3.1M190.1 263.3l-9 .1M192 261.3l-1.9 2"/>
<circle cx="99.6" cy="22.1" r="4.2"/>
<circle cx="99.6" cy="22.1" r="5"/>
<circle cx="163.6" cy="49" r="4.2"/>
<circle cx="163.6" cy="49" r="5"/>
<circle cx="46.3" cy="112.7" r="12"/>
<circle cx="59.3" cy="101.6" r="4.5"/>
<circle cx="59.3" cy="101.6" r="5"/>
<circle cx="113.1" cy="174.9" r="6"/>
<circle cx="113.1" cy="174.9" r="8"/>
</g>
<g fill="#000">
<circle cx="192.1" cy="122.4" r=".25"/>
<circle cx="192.1" cy="261.2" r=".25"/>
</g>
<!-- layer: Visible Narrow (ISO) -->
<path d="M134.1 246.5h30M134.1 256.5h30M144.2 247.4h20.9M144.2 255.6h20.9" fill="none" stroke="#000" stroke-width=".38"/>
<!-- layer: Symbol (ISO) -->
<g fill="none" stroke="#000" stroke-width=".3">
<path d="M76.3 17.3h10.4l10.1 4.7M96.1 22l-1-.3 .4-.9 1.6 1.2M97 22.1l.6 .2-.2-.2M97.3 22.1l.3 .2M88 65h-10.5l-17.6 36.5M121.1 68.5l2.4-.7 .1 1zM169.2 65h-10.5l-37.6 3.5M169.2 75.7h-10.5l-26.6 7M215.6 64.6h-10.5l-31 31M215.6 74.4h-10.5l-13 28.5M132.1 82.7l2.3-1.2 .2 1zM175.5 93.5l.7 .7-2.1 1.4z"/>
<path d="M59.6 101.8l-.2 .6M59.6 101.5l.3-1.1 .9 .4-.5 .7M59.8 101.8l-.4 .8 .7-.8M124.7 117.3l8.3 32.3h10.5M192.7 100.4l.9 .4-1.5 2.1zM151.8 135.6l2.5 .2-.2 1zM151.8 135.6l52.1 14h10.5M240 210h170v77.1h-170zM240 216.4h170M275 216.4v70.7M300 216.4v70.7M355 216.4v70.7"/>
<path d="M240 222.8h170M240 229.2h170M240 235.6h170M240 242h170M240 248.5h170M240 254.9h170M240 261.4h170M240 280.6h170"/>
</g>
<!-- layer: Section Line (ISO) -->
<path d="M71.6 35.5h10.4M199.8 35.5h10.4" fill="none" stroke="#000" stroke-width="1.2"/>
<path d="M76.4 33h.9l-.5 2.5zM76.8 29.6v5.9M204.5 33h1l-.5 2.5zM205 28.4v7.1" fill="none" stroke="#000" stroke-width=".7"/>
<path d="M76.4 33h.9l-.5 2.5zM204.5 33h1l-.5 2.5z" fill="#000"/>
<!-- layer: Border (ISO) -->
<g fill="none" stroke="#000" stroke-width=".7">
<path d="M70 6.1v3.9M140 6.1v3.9M210 0v10l-2.9-4.9h5.8l-2.9 4.9 2.9-4.9M280 6.1v3.9M350 6.1v3.9M6.1 74.3h3.9M410 74.3h3.9M0 148.5h10l-5-2.8v5.7l5-2.9-5 2.9M420 148.5h-10l5-2.8v5.7l-5-2.9 5 2.9M6.1 222.8h3.9M410 222.8h3.9M10 287.1v-277.1h400v277.1h-400h400"/>
<path d="M70 287.1v3.8M140 287.1v3.8M212.9 292l-2.9-4.9 2.9 4.9h-5.8l2.9-4.9v9.9M280 287.1v3.8M350 287.1v3.8"/>
</g>
<!-- layer: Centerline (ISO) -->
<g fill="none" stroke="#000" stroke-width=".3">
<path d="M79.3 35.5h5.2M86 35.5h1.4M89 35.5h9.4M99.9 35.5h1.5M102.9 35.5h4.4M108.8 35.5h1.4M111.8 35.5h4.3M117.6 35.5h1.5M120.6 35.5h4.3M126.4 35.5h1.6M129.4 35.5h4.3M135.3 35.5h1.5"/>
<path d="M138.2 35.5h4.4M144.1 35.5h1.5M147.1 35.5h4.3M152.9 35.5h1.5M155.9 35.5h4.4M161.7 35.5h1.6M164.8 35.5h8.7M175 35.5h1.5M178 35.5h4.4M183.9 35.5h1.5M186.9 35.5h4.4M192.8 35.5h1.5"/>
<path d="M195.8 35.5h4.4M201.7 35.5h1.6M204.7 35.5h4.5M210.6 35.5h1.6M213.7 35.5h4.4M46.3 54.3v4.9M113.1 52.2v6M113.1 59.6v1.5M46.3 60.6v1.6M46.3 63.7v8.9M46.3 74.1v1.5M46.3 77.1v4"/>
<path d="M113.1 62.7v9.9M113.1 74.1v1.5M113.1 77.1v4M46.3 82.6v1.5M46.3 85.6v4M46.3 91.1v1.5M46.3 94.1v4.1M46.3 99.6v1.5M99.6 96.6v3.3M113.1 82.6v1.5M113.1 85.6v4M113.1 91.1v1.5"/>
<path d="M113.1 94.1v4.1M113.1 99.6v1.5M16.1 112.6h3.9M21.5 112.6h1.5M24.5 112.6h3.9M29.9 112.6h1.5M33 112.6h3.9M38.4 112.6h1.5M41.3 112.6h4M46.3 102.6v4.1M46.3 108.2v1.5M46.3 111.2v9.3"/>
<path d="M46.8 112.6h1.5M49.8 112.6h3.9M55.2 112.6h1.5M58.2 112.6h4M63.6 112.6h1.6M66.7 112.6h3.8M72.1 112.6h1.5M75.1 112.6h3.9M80.5 112.6h1.5M83.5 112.6h3.9M88.9 112.6h1.5M91.9 112.6h4"/>
<path d="M97.3 112.6h1.6M99.6 101.3v1.6M99.6 104.3v10.1M99.6 115.9v1.5M99.6 118.9v11.3M100.3 112.6h4M105.8 112.6h1.5M108.8 112.6h7.7M113.1 102.6v4.1M113.1 108.2v1.5M113.1 111.2v7.8M118 112.6h1.6"/>
<path d="M121 112.6h3.9M126.4 112.6h1.5M129.4 112.6h3.8M134.7 112.6h1.5M137.7 112.6h3.8M140.9 119.6h3.8M141.9 101.6h3.3M143.1 112.6h1.5M146 112.6h3.9M146.2 119.6h1.6M146.7 101.6h1.6M149.2 119.6h9.6"/>
<path d="M149.7 101.6h9.1M151.4 112.6h1.5M154.4 112.6h3.8M159.8 112.6h1.4M160.3 101.6h1.6M160.3 119.6h1.6M162.8 112.6h7.6M163.3 101.6h11.3M163.3 119.6h11.1M171.9 112.6h1.5M174.9 112.6h3.8M175.9 119.6h1.5"/>
<path d="M176.1 101.6h1.4M178.9 119.6h5.3M179.1 101.6h5.4M180.2 112.6h1.5M183.2 112.6h3.8M188.5 112.6h1.5M191.5 112.6h3.8M196.8 112.6h1.5M199.8 112.6h3.8M205.1 112.6h1.5M208.1 112.6h3.8M46.3 122v1.5"/>
<path d="M46.3 125v5.4M46.3 131.8v1.5M46.3 134.9v5.2M99.6 131.7v1.5M99.6 134.7v4.5M113.1 120.4v1.6M113.1 123.5v3.7M113.1 128.8v1.4M113.1 131.7v3.9M113.1 137v1.5M46.3 141.7v1.5M46.3 144.6v5.4"/>
<path d="M99.6 140.8v1.4M99.6 143.7v4.6M113.1 140.1v3.7M113.1 145.3v1.5M113.1 148.3v3.8M113.1 153.6v1.5M113.1 156.6v3.8M84.4 174.9h4M89.9 174.9h1.5M92.8 174.9h4M98.3 174.9h1.5M101.3 174.9h4"/>
<path d="M106.8 174.9h1.5M109.8 174.9h3.9M113.1 161.9v1.5M113.1 164.9v3.8M113.1 170.2v1.5M113.1 173.2v3.8M113.1 178.5v1.4M115.3 174.9h1.5M118.2 174.9h9.3M129 174.9h1.5M132 174.9h5.3M138.7 174.9h1.6"/>
<path d="M141.7 174.9h5.4M146.3 161.9h1.1M148.5 174.9h1.6M149 161.9h1.4M151.5 174.9h5.3M152 161.9h6.8M158.3 174.9h1.5M160.3 161.9h1.6M161.3 174.9h9.2M163.3 161.9h10.9M172 174.9h1.5M175 174.9h3.9"/>
<path d="M175.7 161.9h1.5M178.7 161.9h5.1M180.4 174.9h1.5M183.4 174.9h3.9M188.8 174.9h1.5M191.8 174.9h3.9M197.2 174.9h1.6M200.2 174.9h4M113.1 181.5v3.8M113.1 186.7v1.6M113.1 189.7v3.8M113.1 195.1v1.4"/>
<path d="M113.1 198v3.8M146.6 187.9h1M149.1 187.9h1.5M152.1 187.9h6.7M160.3 187.9h1.6M163.3 187.9h10.2M175.1 187.9h1.4M178.1 187.9h4.4M113.1 203.3v1.5M113.1 206.3v3.8M113.1 211.6v1.5M113.1 214.6v3.8"/>
<path d="M113.1 219.9v1.5M113.1 222.9v3.8M113.1 228.2v1.5M113.1 231.2v3.7M113.1 236.5v1.5M113.1 239.4v3.9M79.8 251.4h4.3M85.7 251.4h1.4M88.6 251.4h4.4M94.4 251.4h1.5M97.5 251.4h4.3M103.3 251.4h1.5"/>
<path d="M106.2 251.4h4.4M112.1 251.4h1.5M113.1 244.7v1.5M113.1 247.8v3.7M113.1 253v1.6M113.1 256v3.8M115.1 251.4h4.3M120.9 251.4h1.5M123.9 251.4h4.3M129.7 251.4h1.5M132.7 251.4h4.3M138.5 251.4h1.5"/>
<path d="M141.5 251.4h4.4M147.3 251.4h1.5M150.3 251.4h4.3M156.1 251.4h1.6M159.1 251.4h4.3M165 251.4h1.4M168 251.4h4.3M173.8 251.4h1.5M176.8 251.4h4.6M182.8 251.4h1.5M185.9 251.4h5.2M192.6 251.4h1.5"/>
<path d="M195.6 251.4h5M202.1 251.4h1.5M205.1 251.4h5M113.1 261.3v1.5M113.1 264.3v3.8M113.1 269.6v1.5M113.1 272.6v3.8M113.1 277.9v1.5M113.1 280.9v3.8"/>
</g>
<!-- layer: Center Mark (ISO) -->
<path d="M99.6 14.5v15M92.1 22h15M156.1 49h15M163.6 41.5v15M59.3 94.2v14.9M25.8 119.6h15M33.3 112.1v15.1M51.8 101.6h15" fill="none" stroke="#000" stroke-width=".3"/>
<!-- layer: Symbol (ISO) -->
<g fill="#000">
<path d="M95.5 20.8l2.1 1.5-2.5-.6zM121.1 68.5l2.4-.7 .1 1zM132.1 82.7l2.3-1.2 .2 1zM175.5 93.5l.7 .7-2.1 1.4zM59.9 100.4l.9 .4-1.6 2zM192.7 100.4l.9 .4-1.5 2.1zM151.8 135.6l2.5 .2-.2 1z"/>
<circle cx="124.3" cy="116.1" r="1.25"/>
</g>
<!-- layer: Dimension (ISO) -->
<g fill="none" stroke="#000" stroke-width=".3">
<path d="M16.1 80.6h13.2M19.3 80.6l.4 2.6h-.9zM19.3 80.6v55M16.1 135.6h11.2v28.4M18.8 133.1h.9l-.4 2.5zM65.3 135.6v28.4M27.3 160.8l2.5-.5v1zM27.3 160.8h38M62.8 160.3l2.5 .5-2.5 .5zM94.1 271.4v15.9M174.1 272.5v14.8M94.1 284.1l2.5-.5v1.1z"/>
<path d="M94.1 284.1h80M171.6 283.6l2.5 .5-2.5 .6z"/>
</g>
<path d="M19.3 80.6l.4 2.6h-.9zM18.8 133.1h.9l-.4 2.5zM27.3 160.8l2.5-.5v1zM62.8 160.3l2.5 .5-2.5 .5zM94.1 284.1l2.5-.5v1.1zM171.6 283.6l2.5 .5-2.5 .6z" fill="#000"/>
<text font-size="13.7" x="223.3" y="26.6">BUTEE REGLABLE</text>
<g font-size="7.2">
<text x="74.6" y="27">A</text>
<text x="202.8" y="27">A</text>
<text x="158.2" y="218.1">A-A</text>
</g>
<g font-size="4.8">
<text x="33.7" y="9.6">6</text>
<text x="103.7" y="9.6">5</text>
<text x="173.7" y="9.6">4</text>
<text x="243.7" y="9.6">3</text>
<text x="313.7" y="9.6">2</text>
<text x="383.7" y="9.6">1</text>
<text x="80.1" y="14.7">8</text>
<text x="6.2" y="38.9">D</text>
<text x="410.5" y="38.9">D</text>
<text x="81.5" y="62.3">7</text>
<text x="162.6" y="62.3">4</text>
<text x="209" y="62">6</text>
<text x="209" y="71.7">5</text>
<text x="162.6" y="73">2</text>
<text x="6.4" y="113.1">C</text>
<text x="16.9" y="111.5" transform="rotate(-90 16.9 111.5)">5,00</text>
<text x="410.7" y="113.1">C</text>
<text x="16.9" y="114.2" transform="rotate(-90 16.9 114.2)">5</text>
<text x="137" y="146.9">3</text>
<text x="207.8" y="147">1</text>
<text x="40.3" y="158.4">38,00</text>
<text x="6.4" y="187.4">B</text>
<text x="410.7" y="187.4">B</text>
<text x="309.4" y="215.1">Liste de pièces</text>
<text x="248.3" y="221.3">ARTICLE</text>
<text x="283" y="221.4">QTE</text>
<text x="307.1" y="221.4">NUMERO DE PIECE</text>
<text x="367.4" y="221.4">DESCRIPTION</text>
<text x="256.2" y="227.8">1</text>
<text x="286.2" y="227.8">1</text>
<text x="300.9" y="227.8">Semelle</text>
<text x="256.2" y="234.2">2</text>
<text x="286.2" y="234.2">1</text>
<text x="300.9" y="234.2">Support</text>
<text x="256.2" y="240.7">3</text>
<text x="286.2" y="240.7">1</text>
<text x="300.9" y="240.8">Cale_pentée</text>
<text x="256.2" y="247.1">4</text>
<text x="286.2" y="247.1">1</text>
<text x="300.9" y="247.3">Butée</text>
<text x="256.2" y="253.5">5</text>
<text x="286.2" y="253.5">1</text>
<text x="300.9" y="253.5">Vis de manoeuvre</text>
<text x="6.4" y="261.7">A</text>
<text x="256.2" y="259.9">6</text>
<text x="286.2" y="259.9">1</text>
<text x="300.9" y="260.1">Plaque_d'arrêt</text>
<text x="410.7" y="261.7">A</text>
<text x="256.2" y="266.3">7</text>
<text x="286.2" y="266.4">2</text>
<text x="300.9" y="266.4">IFI 513 - M5x0.8 x 13</text>
<text x="355.9" y="266.6">Vis à tête fraisée, plate,</text>
<text x="355.9" y="273">à empreinte cruciforme</text>
<text x="128.1" y="281.7">80,00</text>
<text x="355.9" y="279.4">- Type I - Métrique</text>
<text x="256.2" y="285.6">8</text>
<text x="286.2" y="285.6">2</text>
<text x="300.9" y="285.6">DIN 912 - M5 x 12</text>
<text x="355.9" y="285.8">Vis à tête cylindrique</text>
<text x="33.7" y="290.9">6</text>
<text x="103.7" y="290.9">5</text>
<text x="173.7" y="290.9">4</text>
<text x="243.7" y="290.9">3</text>
<text x="313.7" y="290.9">2</text>
<text x="383.7" y="290.9">1</text>
</g>
</svg>
